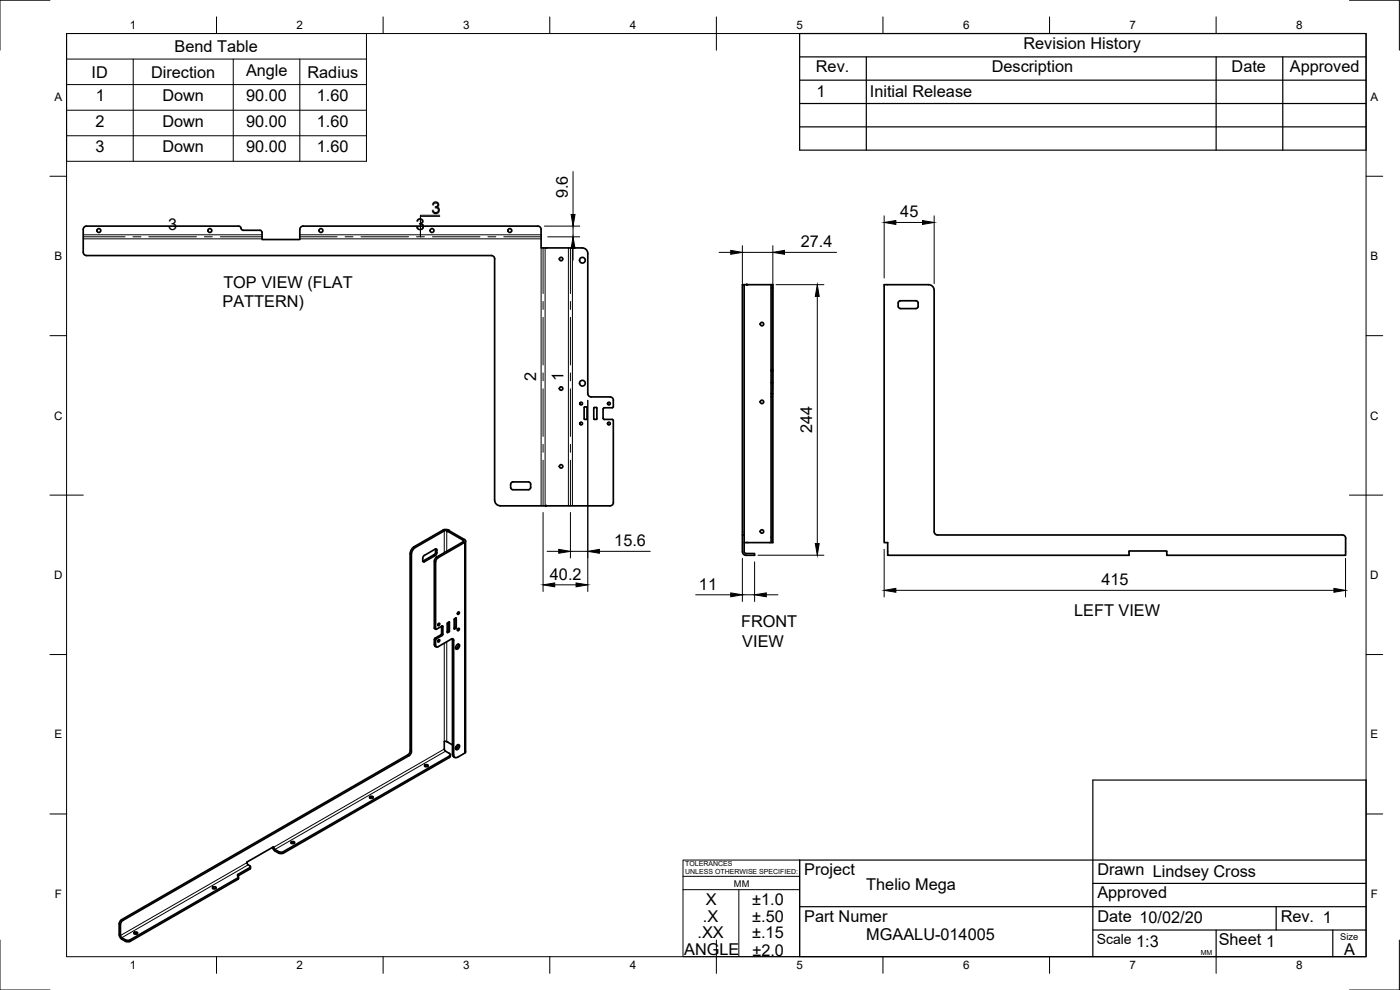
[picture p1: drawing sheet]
<svg xmlns="http://www.w3.org/2000/svg" width="420mm" height="297mm" viewBox="0 0 420 297" stroke-linecap="round" stroke-linejoin="round" font-family="sans-serif">
<!-- layer: Visible -->
<g fill="none" stroke="#000" stroke-width=".51">
<path d="M25 68.8a.97 .97 0 0 1 1-1h45.7l.4 .2 .4 .9 .5 .2h5.2l.5 .7v2.1h11.3v-3.1M25 68.8v6.9a1.01 1.01 0 0 0 1 1h121.4a1.01 1.01 0 0 1 1.1 1M148.4 77.7v72.4M162.4 68.8v5.6h1.8M162.4 68.8a1.01 1.01 0 0 0-1-1h-70.4a.97 .97 0 0 0-1 1M164.2 74.4h10.5l.9 .2 .7 1 .1 42.5a1.01 1.01 0 0 0 1 1M223.3 85.4h.8M231.4 85.4h.5v77.4h-.5v-44.7h.5M231.4 85.4v32.7M231.4 85.4h-7.3M270.2 90.2l5 .1 .3 .3 .1 1.3-.2 .5-.5 .2h-4.7M270.2 90.2l-.4 .2-.2 .5v1.3l.6 .4"/>
<path d="M177.4 119.1h5.7a1.01 1.01 0 0 1 1 1M231.4 114.8h.5M231.4 111.3h.5M175.3 122.3v3.4M175.3 122.3l.2-.2 .7 .2M176.2 122.3v3.4l-.7 .1-.2-.1M178.4 122.3l.7 .1v3.3l-.7 .1M178.4 122.3l-.2 .1v3.3l.2 .1M181 122.7v2.8M181 125.5l.3 .3h2.4l.4 .4v24.6M183.7 122.4h-2.4l-.3 .3M184.1 120.1v1.9l-.4 .3"/>
<path d="M134.3 159.4l.3-.3 4.8 2.8 .3 .2v.5l-8.3 4.8M134.3 159.4l4.8 2.7 .1 .3-8.1 4.7M148.5 150.1l.4 1.2 1.2 .5h33a1.01 1.01 0 0 0 1-1M153.2 146.3l.1-1.3 .6-.4h5l.3 .4 .1 1.3M153.3 146.3l.2 .4 .4 .2M153.9 146.9h4.7M159.3 146.3l-.2 .4-.5 .2M123.1 166.1v59.2M124.7 164.3l8.6-5.1 1 .2 .3-.2-.9-.4-.8 .3-8.6 4.9-1 1.1-.2 1M124.7 164.2l-.7 .7-.5 1.4v59.2l-.4 1-86.2 49.7-.5 .5-.2 .7v3.3l.3 .6a2.31 2.31 0 0 0 2.6 .7l32.3-18.6M130.3 168.4v20.1M130.7 164.8v.8"/>
<path d="M130.7 168.6v20.1M130.7 164.7v.1M130.7 165.6l-.2 .7-3.6 2.1M131.1 167.1l-.5 .5-.2 .7M131.1 165v.8M131.1 165l-.2-.3h-.3l-3.4 2.1-.3 .7v1l.5 .1 3.2-1.9 .5-.9M131.5 167.3l-.5 .6-.3 .7M139.7 162.3v63.3M222.8 160.5h.5v-75.1h-.5v80.2M222.8 165.5l.2 .7 .6 .4h2.9v-.5h-2.6l-.5-.6M223.3 160.5v5.1M224.1 162.8h-.8"/>
<path d="M224.2 162.8h7.2M403.9 161.5a.97 .97 0 0 0-1.1-1h-121.4a1.01 1.01 0 0 1-1-1l-.1-72.9-.8-1-.8-.2h-13.4v77.4h1.1v3.8h72.4v-1.3h11.4v1.3h53.6v-5.1M130.3 191.9v1.5M130.4 193.4l.1 .4 .4 .3M130.4 188.4v.2M130.4 188.6l.4 .2M130.7 188.7l.3 .1M130.7 193.6l.3 .5 .5-.1M131.5 192.1l.3-.2 .2 .2-.5 .6zM131.5 187.2l.3-.2 .2 .2-.5 .5zM131.6 192l-.2 .3M131.6 187.1l-.2 .3"/>
<path d="M132.5 187.9v2.2M132.5 190.1l-.2 .4-1.7 1-.2 .4M132.7 190.7l-1.9 1.1-.1 1.8M132.7 187.8l-1.7 1M132.7 187.8l.2 .2v2.3l-.2 .4M134.4 189.3l-.2 .1M134.5 186.8l-.1 2.5M134.8 186.6l-.6 .5 .2 2.7M134.8 186.6l.1 2.8-.6 .4M135.4 191.8l-4 2.3M135.5 191.7h.5l.2 .4-.1 34.4a.73 .73 0 0 0 .4 .8 .73 .73 0 0 0 .8-.1M135.7 191.6l.1 34.7 .1 .6 .6 .4"/>
<path d="M136.4 188.3l-.1 .1M136.5 185.6v2.7M136.8 188.5l-.5 .2M136.9 185.5l-.6 .4v2.8M136.9 185.5l-.1 3M137.1 193.5l.5-.3a.8 .8 0 0 1 .1 1.1 .8 .8 0 0 1-.9 .3v-.5zM137.4 188.7l.3-.2 .2 .2-.5 .6zM137.4 183.8l.3-.2 .2 .2-.5 .6zM137.5 188.6l-.2 .3M137.5 183.7l-.2 .3M137.5 193.3l-.1 .8-.7 .5M110.9 239.1l.7-.2 .4 .4-.7 .2z"/>
<path d="M111 239.5h.9M123.1 225.3l-.2 .7-.5 .5-85.9 49.4-.5 .6-.2 .7v3.6a3.2 3.2 0 0 0 2.6 1.8l.7-.2 32.3-18.6M127.4 229.7l.7-.3 .4 .4-.7 .3zM127.5 229.9h.9M133.3 222.5v2.3M133.3 222.5h.8M133.3 224.7l.4 .7 1.4 .8v.5l-.3 .2-50.1 28.8a2.55 2.55 0 0 1-2.4-1l-.2-.7-8 4.7 .2 .6 .8 .6-.1 .4M134.1 222.5l1.7 1M134.3 222.6h.1M135.1 226.4v.6l-.2 .3-49.9 28.7M136.8 224.1l.5 .3M137.1 223.7l.5-.3a.8 .8 0 0 1 .1 1 .8 .8 0 0 1-.9 .4v-.6z"/>
<path d="M137.5 223.4l-.1 .8-.7 .6M139.7 225.6l-.3 .4-2.1 1.2M81.8 254.2l.1 .4a2.78 2.78 0 0 0 1.7 1.4M83.6 256l.7 .1 .7-.1M87.3 252.7l.7-.2 .4 .4-.7 .2zM87.4 253h.9M40.2 279.9l.7-.3 .4 .4-.7 .3zM63.8 266.3l.7-.2 .4 .4-.7 .2zM63.9 266.6h.9M71.4 262.8h.1M71.4 262.3l-.1 .2 .1 .4M71.6 263.1l-.2 .7"/>
<path d="M75 260.3l-3.6 2M75.2 260l-.2 .8-3.6 2 .2 .4-.2 .2M40.3 280.2h.9"/>
<circle cx="29.7" cy="69.2" r=".58"/>
<circle cx="63" cy="69.2" r=".58"/>
<circle cx="96.3" cy="69.2" r=".58"/>
<circle cx="129.7" cy="69.2" r=".58"/>
<circle cx="153" cy="69.2" r=".58"/>
<circle cx="168.4" cy="77.7" r=".52"/>
<circle cx="174.8" cy="78.1" r=".86"/>
<circle cx="228.7" cy="97.2" r=".52"/>
<circle cx="168.4" cy="116.6" r=".52"/>
<circle cx="174.8" cy="115" r=".86"/>
<circle cx="168.4" cy="139.9" r=".52"/>
<circle cx="174.4" cy="121.1" r=".41"/>
<circle cx="174.4" cy="127.1" r=".41"/>
<circle cx="182.7" cy="121.1" r=".41"/>
<circle cx="182.7" cy="127.1" r=".41"/>
<circle cx="228.7" cy="120.6" r=".52"/>
<circle cx="228.7" cy="159.5" r=".52"/>
</g>
<g fill="#000" stroke="#000" stroke-width=".3">
<circle cx="224.1" cy="85.4" r=".24"/>
<circle cx="134.3" cy="159.4" r=".24"/>
<circle cx="134.6" cy="159.2" r=".24"/>
<circle cx="163.8" cy="151.8" r=".24"/>
</g>
<!-- layer: Center Lines -->
<g fill="none" stroke="#000" stroke-width=".3">
<path d="M25 71h12.5M39.9 71h2.4M44.7 71h14.2M61.3 71h2.4M66.1 71h12.6M90 71h11.2M103.6 71h2.3M108.3 71h14.3M125 71h2.4M129.8 71h14.2M146.4 71h2.4M151.2 71h11.2"/>
<path d="M163 74.4v13.7M171.2 74.4v13.7M163 90.5v2.3M163 95.2v14.3M171.2 90.5v2.3M171.2 95.2v14.3M163 111.9v2.4M163 116.7v14.2M171.2 111.9v2.4M171.2 116.7v14.2M163 133.3v2.4M163 138.1v13.7"/>
<path d="M171.2 133.3v2.4M171.2 138.1v13.7"/>
</g>
<!-- layer: Visible Narrow -->
<g fill="none" stroke="#000" stroke-width=".3">
<path d="M25 71.7h53.7M25 70.4h53.7M90 71.7h72.4M90 70.4h72.4M162.4 74.4v77.4M163.6 74.4v77.4M170.6 74.4v77.4M171.8 74.4v77.4M132.9 159.1l.4 .2v6.5M134.1 159.3v6.1M134.9 159.3l-.4 .2M123.1 166.1l.4 .2"/>
<path d="M124.3 164l.4 .3M127 168.3l.3 .3M130.3 166.4l.3 .3M130.3 168.4l.4 .2M130.7 165.6l.4 .2M130.7 164.8l.4 .2M131.1 167.1l.3 .3M139 162.1v.4M139.4 162.8v63.2M130.3 188.5l.4 .2M130.3 191.9l.4 .2M130.3 193.4l.4 .2"/>
<path d="M130.6 191.5l.4 .2M132.3 190.5l.4 .2M132.5 190.1l.4 .2M132.7 187.8l.2 .2M133.3 193v29.5M134.1 192.5v30M134.2 189.7l.1 .1M134.4 189.3l.4 .3M134.5 189.1l.4 .2M134.8 186.6l.1 .1M135.8 191.9l.3 .3M136.3 188.7h.1"/>
<path d="M136.4 188.3l.4 .2M136.5 188.1l.4 .2M136.8 185.4l.1 .1M122.4 226.5l.4 .2M123.1 225.3l.4 .2M133.3 224.8l-51.2 29.4M133.7 225.4l-51.2 29.5M134.8 226.9v.4M135.8 226.3l.3 .2M74.1 258.8l-37.9 21.9-.4-.2M74.5 259.5l-38 21.9v.4M83.6 255.5v.5"/>
<path d="M85 255.5v.5M35.8 277.2l.4 .2M36.5 276l.4 .2M71.4 263.4v.4M71.4 262.3v.5M75 260.3v.5M37.7 282v.4M39.1 282v.4"/>
</g>
<!-- layer: Border -->
<g fill="none" stroke="#000" stroke-width=".3">
<path d="M15 .1h-15v15M20 10.1h390v276.9h-390zM65 5.1v5M115 5.1v5M165 5.1v5M215 5.1v10M265 5.1v5M315 5.1v5M365 5.1v5M405 .1h15v15M15 52.9h5M410 52.9h5"/>
<path d="M15 100.7h5M410 100.7h5M15 148.6h10M405 148.6h10M15 196.4h5M410 196.4h5M15 244.2h5M410 244.2h5M0 282.1v14.9h15M65 287v5M115 287v5M165 287v5"/>
<path d="M215 282.1v9.9M265 287v5M315 287v5M365 287v5M420 282.1v14.9h-15"/>
</g>
<!-- layer: TitleBlock -->
<g fill="none" stroke="#000" stroke-width=".36">
<path d="M240 10.1h170v34.9h-170zM240 17.1h170M260 17.1v27.9M365 17.1v27.9M385 17.1v27.9M240 38.1h170M240 31.1h170M240 24.1h170M410 258h-170v29h170v-53h-82v53M240 272h170M328 279h82M328 265.1h82"/>
<path d="M365 279v8M383 272v7M400 279v8"/>
</g>
<path d="M205 258h35v29h-35zM205 262.9h35M205 266.9h35M221.7 266.9v20" fill="none" stroke="#000" stroke-width=".3"/>
<!-- layer: BOM -->
<path d="M20 10.1h90v38.3h-90zM20 17.7h90M40 17.7v30.7M70 17.7v30.7M90 17.7v30.7M20 25.4h90M20 33.1h90M20 40.7h90M132 64.6h-5.8v6.5v-6.2h5.8" fill="none" stroke="#000" stroke-width=".3"/>
<!-- layer: Dimensions -->
<g fill="none" stroke="#000" stroke-width=".3">
<path d="M172 51.5v12.9M163.4 67.8h10.6M164.4 71.1h9.6M172 67.8v3.3M172 74.6v3.4M215.8 75.7h3.5M222.8 73.7v11.4M222.8 75.7h9.1M231.9 73.7v43.4M235.4 75.7h15.7M265.3 64.8v18.6M268.9 66.7h8"/>
<path d="M280.4 64.8v20.3M232.9 85.4h14.4M245.3 88.9v74.2M176.4 120.1v57.4M163 153.8v23.7M171.2 153.8v13.6M164.2 165.4h3.5M166.5 175.5h6.4M171.2 165.4h5.2M179.9 165.4h15.3M208.8 178.5h10.5M222.8 167.5v13"/>
<path d="M222.8 178.5h3.7M226.5 168.6v11.9M227.5 166.6h19.8M230 178.5h3.5M265.3 164.8v14.3M268.9 177.1h131.4M403.8 167.5v11.6"/>
</g>
<g fill="#000" stroke="#000" stroke-width=".3">
<path d="M172 71.1l.6 3.5h-1.2zM171.4 64.4h1.2l-.6 3.4zM219.3 75.1l3.5 .6-3.5 .6zM231.9 75.7l3.5-.6v1.2zM265.3 66.7l3.6-.5v1.1zM276.9 66.2l3.5 .5-3.5 .6zM245.3 85.4l.6 3.5h-1.2zM163 175.5l3.5-.6v1.2zM167.7 164.8l3.5 .6-3.5 .6zM172.9 174.9l3.5 .6-3.5 .6zM176.4 165.4l3.5-.6v1.2zM219.3 177.9l3.5 .6-3.5 .6z"/>
<path d="M226.5 178.5l3.5-.6v1.2zM244.7 163.1h1.2l-.6 3.5zM265.3 177.1l3.6-.6v1.2zM400.3 176.5l3.5 .6-3.5 .6z"/>
</g>
<g font-size="4.9">
<text x="52.4" y="15.6">Bend Table</text>
<text x="307.1" y="14.6">Revision History</text>
<text x="27.5" y="23.3">ID</text>
<text x="45.3" y="23.3">Direction</text>
<text x="73.8" y="22.8">Angle</text>
<text x="92.3" y="23.3">Radius</text>
<text x="244.9" y="21.6">Rev.</text>
<text x="297.6" y="21.6">Description</text>
<text x="369.6" y="21.6">Date</text>
<text x="387.1" y="21.6">Approved</text>
<text x="245" y="29.1">1</text>
<text x="261.1" y="29.1">Initial Release</text>
<text x="28.8" y="30.4">1</text>
<text x="48.7" y="30.4">Down</text>
<text x="73.9" y="30.4">90.00</text>
<text x="95.1" y="30.4">1.60</text>
<text x="28.7" y="38.1">2</text>
<text x="48.7" y="38.1">Down</text>
<text x="73.9" y="38.1">90.00</text>
<text x="95.1" y="38.1">1.60</text>
<text x="28.6" y="45.7">3</text>
<text x="48.7" y="45.7">Down</text>
<text x="73.9" y="45.7">90.00</text>
<text x="95.1" y="45.7">1.60</text>
<text x="170.4" y="59.5" transform="rotate(-90 170.4 59.5)">9.6</text>
<text x="129.5" y="63.9">3</text>
<text x="270.2" y="65.2">45</text>
<text x="50.5" y="68.9">3</text>
<text x="124.8" y="68.9">3</text>
<text x="240.3" y="74.2">27.4</text>
<text x="67" y="86.4">TOP VIEW (FLAT</text>
<text x="66.8" y="92.3">PATTERN)</text>
<text x="160.9" y="114.4" transform="rotate(-90 160.9 114.4)">2</text>
<text x="169.1" y="114.2" transform="rotate(-90 169.1 114.2)">1</text>
<text x="243.8" y="130" transform="rotate(-90 243.8 130)">244</text>
<text x="184.4" y="163.9">15.6</text>
<text x="165" y="173.9">40.2</text>
<text x="209.8" y="177">11</text>
<text x="330.6" y="175.6">415</text>
<text x="322.4" y="184.9">LEFT VIEW</text>
<text x="222.4" y="188.2">FRONT</text>
<text x="222.8" y="194">VIEW</text>
<text x="241.3" y="262.6">Project</text>
<text x="329.3" y="262.6">Drawn Lindsey Cross</text>
<text x="260" y="267">Thelio Mega</text>
<text x="329.3" y="269.5">Approved</text>
<text x="211.9" y="271.6">X</text>
<text x="225.8" y="271.6">±1.0</text>
<text x="209.3" y="281.5">.XX</text>
<text x="211" y="276.5">.X</text>
<text x="225.7" y="281.6">±.15</text>
<text x="225.8" y="276.6">±.50</text>
<text x="241.3" y="276.5">Part Numer</text>
<text x="329.3" y="276.5">Date 10/02/20</text>
<text x="384.3" y="276.5">Rev. 1</text>
<text x="205.3" y="286.6">ANGLE</text>
<text x="225.8" y="286.7">±2.0</text>
<text x="260" y="282.1">MGAALU-014005</text>
<text x="341" y="284">1:3</text>
<text x="365.8" y="283.6">Sheet 1</text>
<text x="403.4" y="286.5">A</text>
</g>
<text font-size="4.2" x="329.1" y="283.1">Scale</text>
<g font-size="3.5">
<text x="39" y="8.8">1</text>
<text x="89" y="8.8">2</text>
<text x="139" y="8.8">3</text>
<text x="189" y="8.8">4</text>
<text x="239" y="8.8">5</text>
<text x="289" y="8.8">6</text>
<text x="339" y="8.8">7</text>
<text x="389" y="8.8">8</text>
<text x="16.3" y="30.2">A</text>
<text x="411.3" y="30.2">A</text>
<text x="16.3" y="78">B</text>
<text x="411.3" y="78">B</text>
<text x="16.2" y="125.9">C</text>
<text x="411.2" y="125.9">C</text>
<text x="16.2" y="173.7">D</text>
<text x="411.2" y="173.7">D</text>
<text x="16.3" y="221.6">E</text>
<text x="411.3" y="221.6">E</text>
<text x="16.4" y="269.4">F</text>
<text x="411.4" y="269.4">F</text>
<text x="39" y="290.8">1</text>
<text x="89" y="290.8">2</text>
<text x="139" y="290.8">3</text>
<text x="189" y="290.8">4</text>
<text x="239" y="290.8">5</text>
<text x="289" y="290.8">6</text>
<text x="339" y="290.8">7</text>
<text x="389" y="290.8">8</text>
</g>
<g font-size="2.8">
<text x="220.3" y="266.1">MM</text>
<text x="402.3" y="282.1">Size</text>
</g>
<g font-size="2.1">
<text x="205.6" y="259.8">TOLERANCES</text>
<text x="205.6" y="262.3">UNLESS OTHERWISE SPECIFIED:</text>
<text x="360.4" y="286.5">MM</text>
</g>
</svg>
